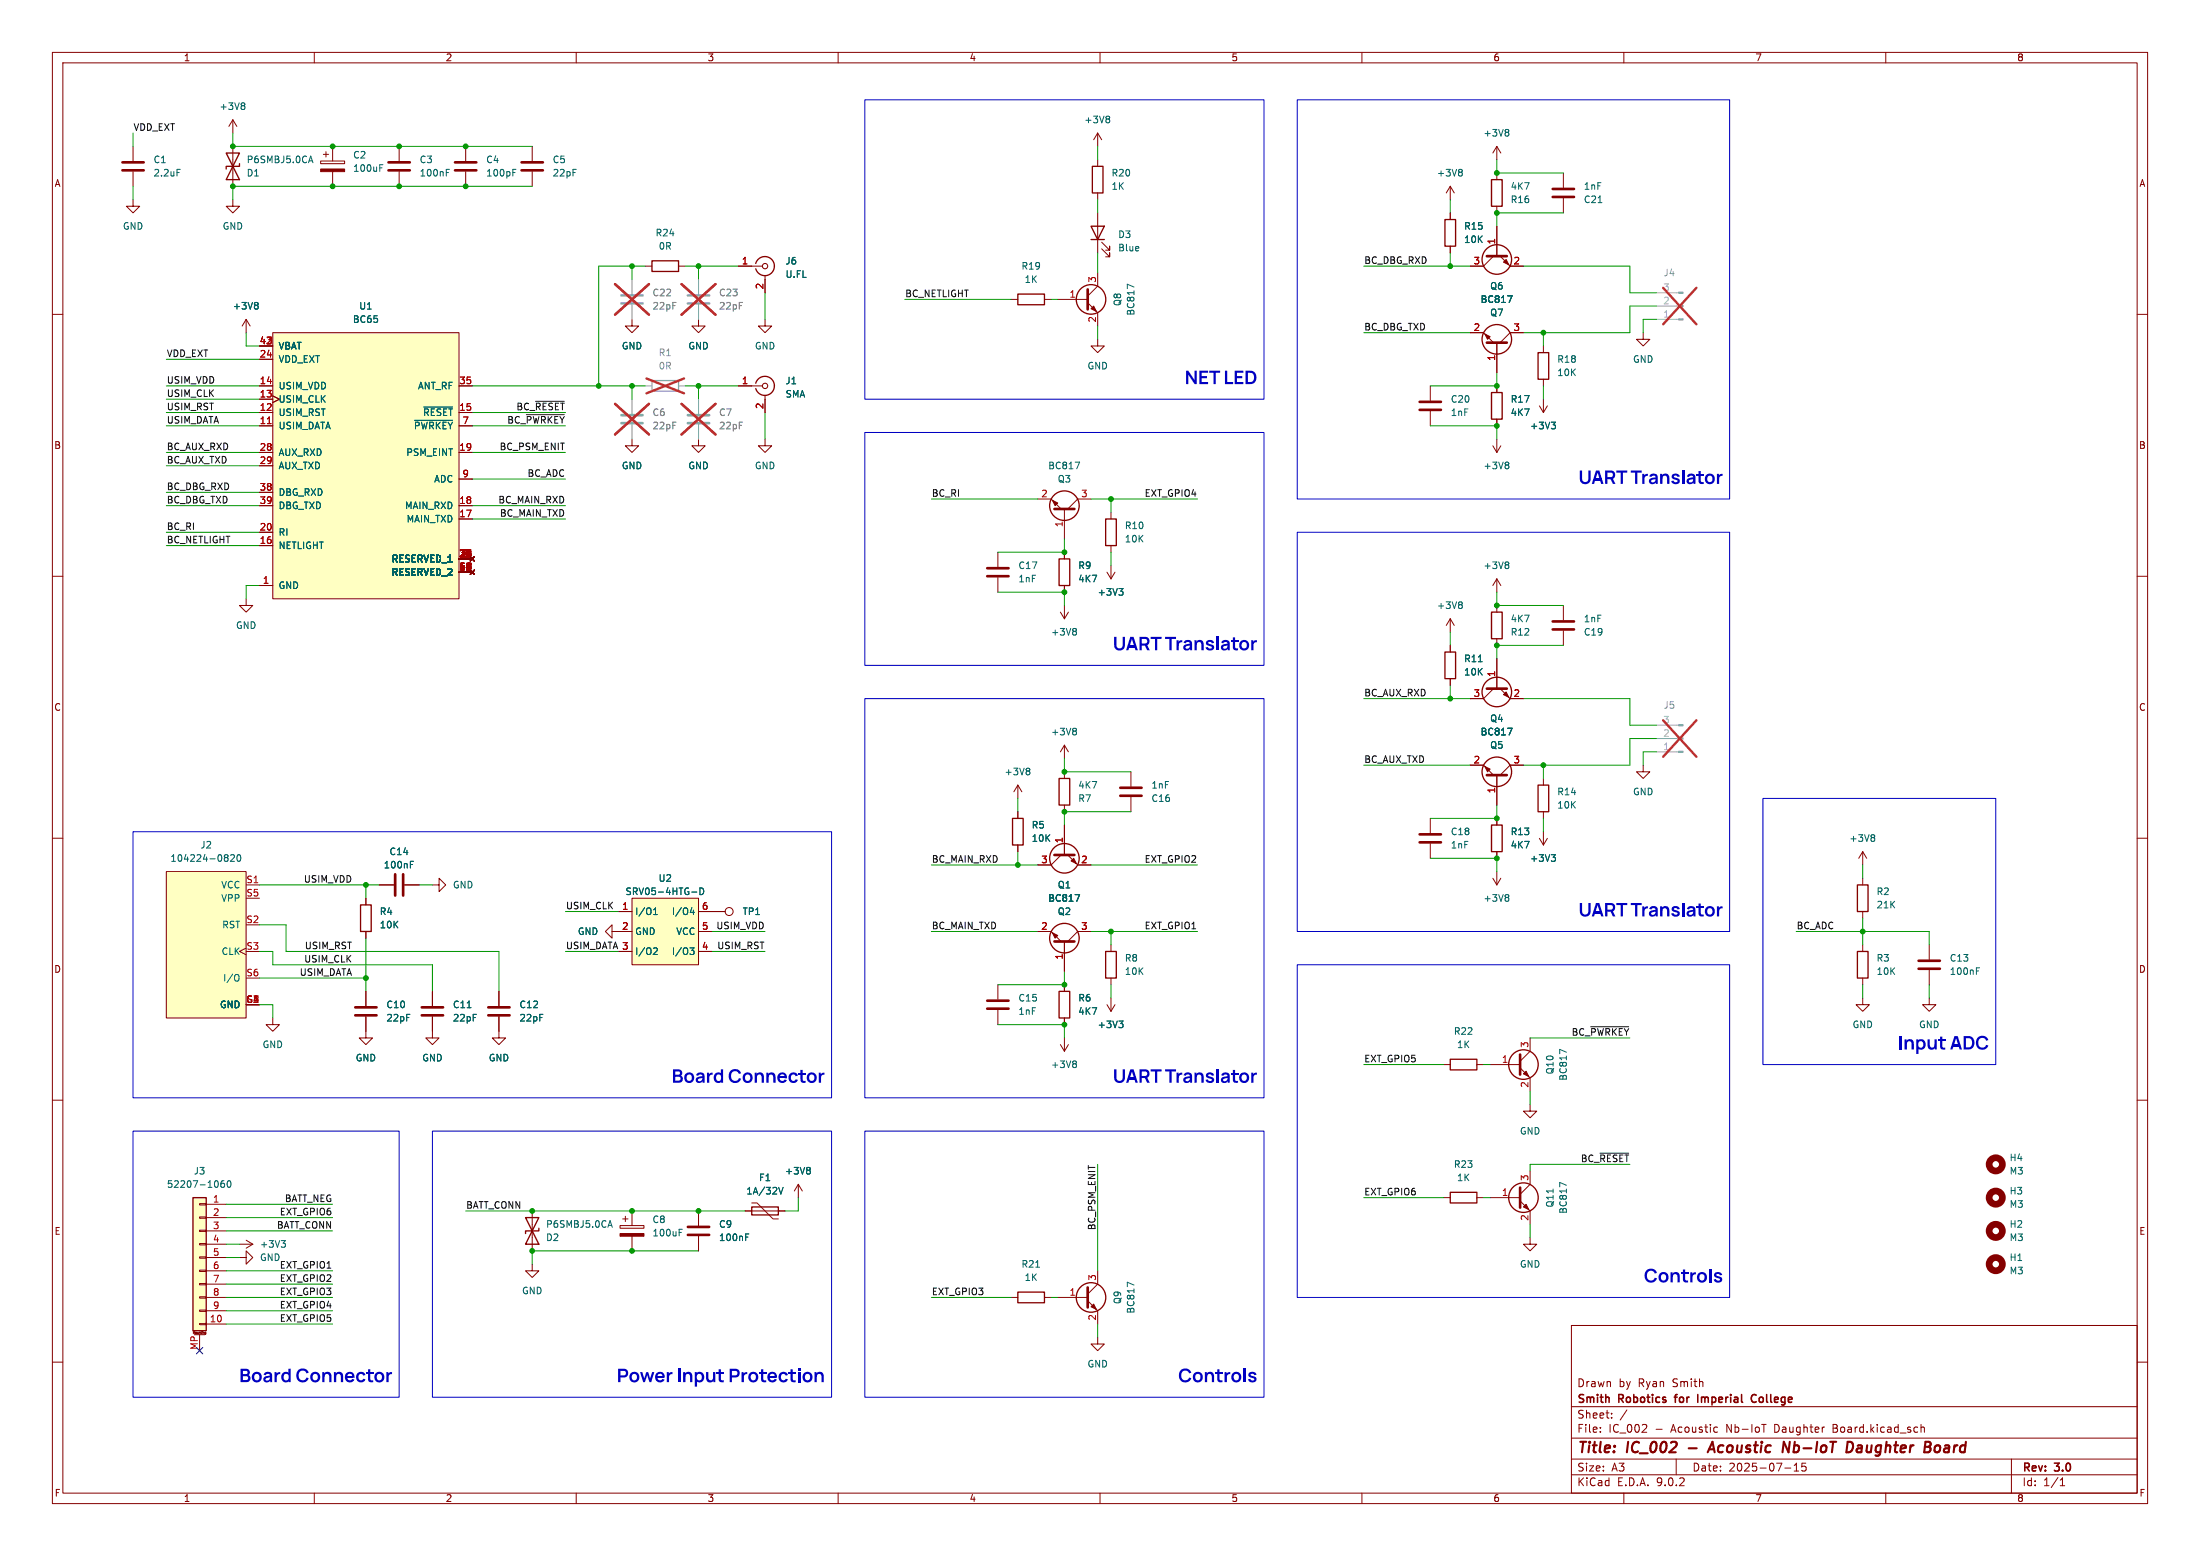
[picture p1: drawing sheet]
<svg xmlns="http://www.w3.org/2000/svg" width="420mm" height="297mm" viewBox="0 0 420 297" stroke-linecap="round" stroke-linejoin="round" font-family="sans-serif">
<g fill="none" stroke="#840000" stroke-width=".19">
<path d="M10 10h400v277h-400zM12 12h396v273h-396zM60 10v2M110 10v2M160 10v2M210 10v2M260 10v2M310 10v2M360 10v2M193 57.2h1.3M199.4 57.2h1.3M10 60h2"/>
<path d="M120.6 61v1.2h1.3l-1.3 1.3-1.2-1.3h1.2M408 60h2M10 110h2M408 110h2M10 160h2M203.2 147.3v1.3M203.2 153.7v1.2M313.7 146.1v1.2h-1.3l1.3 1.3 1.3-1.3h-1.3M408 160h2M10 210h2M408 210h2M300 253h108v32h-108z"/>
<path d="M10 260h2M300 278.5h108M300 274.5h108M300 268.5h108M305.5 273.2v.2M305.5 272.5v.1M307.7 270.5v.2M307.7 269.8v.1M310.6 269.1l-1.3 1.9M320 278.5v3M327.7 272.4l.2 .1M327.9 273.3l-.2 .1"/>
<path d="M336.3 271.9h.9M342.5 279.7l.4-.4v1.5M344.7 279.3h-.7l-.1 .7 .3-.1h.5l.1 .2-.1 .5-.2 .2-.6-.2M366.7 271.9v1.5M366.7 272.5l.2-.1 .4 .1 .1 .9M384 278.5v6.5M408 260h2M60 285v2M110 285v2M160 285v2M210 285v2M260 285v2"/>
<path d="M300 281.5h108M310 285v2M340.7 280.2h1.2M342.5 280.8h.9M360 285v2M393.3 283.6h.9M393.3 282.5l.4-.4v1.5"/>
</g>
<path d="M322.4 276.4h1.5M326 277.2l.9-2 .4 2M326.3 276.6h.9M340.5 275.2l.9 2 .3-2M352.7 275.2a.96 .96 0 0 1 1.1 .6 .96 .96 0 0 1-.3 1.1l-.5 .3h-.5M355.2 275.9l-.6 .1M355.2 276.4h-.4a.4 .4 0 0 0-.4 .4 .4 .4 0 0 0 .3 .4h.4M369.5 276.1a.52 .52 0 0 1 .5-.2 .52 .52 0 0 1 .4 .4l-.1 .5a.55 .55 0 0 1-.5 .4 .55 .55 0 0 1-.5-.4z" fill="none" stroke="#840000" stroke-width=".4"/>
<path d="M319.6 266.7h.6M324.1 266.2v1.5M335.3 266.3a.6 .6 0 0 0-.8 0 .6 .6 0 0 0-.2 .7 .56 .56 0 0 0 .3 .6 .56 .56 0 0 0 .7-.1" fill="none" stroke="#840000" stroke-width=".3"/>
<path d="M194.3 56.1h5.1v2.1h-5.1zM202.2 148.6h2v5.1h-2z" fill="none" stroke="#840000" stroke-width=".25"/>
<path d="M124.5 72.6h5v2.1h-5z" fill="none" stroke="#a1a1a1" stroke-width=".25"/>
<path d="M123.2 73.7h1.3M129.5 73.7h1.3" fill="none" stroke="#a1a1a1" stroke-width=".19"/>
<path d="M123.4 72.2l7.2 2.9M130.6 72.2l-7.2 2.9" fill="none" stroke="#e12e31" stroke-width=".46"/>
<path d="M31.7 166.4h15.3v27.9h-15.3z" fill="#ffffc2"/>
<g fill="none" stroke="#840000" stroke-width=".19">
<path d="M209.5 25.4l-.7 1.3M209.5 25.4l.8 1.3M209.5 25.4v2.5M209.5 30.5v1.3M209.5 36.8v1.3M201.9 57.2h5.7M207.6 57.8l1.9 1.9v2.5M209.5 52.1v2.5l-1.9 1.9M198.1 95.3h2.6l1.9 1.9M203.2 97.2v5.7M208.3 95.3h-2.6l-1.9 1.9M212.1 97.8v1.3"/>
<path d="M190.5 105.4v2.8M190.5 110.2v2.8M202.4 116.8l.8 1.3M203.2 105.4v1.3M203.2 111.8v1.2M203.2 115.6v2.5M204 116.8l-.8 1.3M211.3 109.2l.8 1.3M212.1 104.1v1.3M212.1 108v2.5M212.9 109.2l-.8 1.3M298.4 115.6v2.8"/>
<path d="M276.9 123.2v1.3M276.9 129.5v1.3M285.1 131.4l-1.9 2h-2.5M285.7 125.7v5.7M286.4 131.4l1.9 2h2.5M298.4 120.4v2.8M294.6 148.6v1.3M294.6 154.9v1.3M294.6 158.8v2.5M31.7 166.4h15.3v27.9h-15.3zM47 168.9h2.5M72.4 168.9h2.8"/>
<path d="M77.2 168.9h2.8M82.5 168.9h1.3v1.3l1.3-1.3-1.3-1.3v1.3M116.8 177.8v1.3l-1.2-1.3 1.2-1.3v1.3h1.3M135.9 174h2.5M293.9 160l.7 1.3M295.4 160l-.8 1.3M355.6 167.6v1.3M355.6 174v1.3M47 181l-1.3 .6 1.3 .6M95.2 189.2v2.8M95.2 194.1v2.8M101.6 231.1v7.7"/>
<circle cx="139.2" cy="174" r=".76"/>
</g>
<g fill="none" stroke="#006464" stroke-width=".19">
<path d="M211.6 22.2l.2 .2-.2 .3 .2 .3v.2l-.2 .2M216.5 54.8l-1.3-.6v.9M205.3 88.2h.8l-.5 1.3M205.3 120l.2 .2-.2 .3 .2 .2v.3l-.2 .2M213.6 112.3h.8l-.4 .5M214.1 112.8l.3 .3v.3l-.3 .2M282.2 126.3h.8M287.8 139h.9l-.6 1.3M43.3 163.1l.2 .3-.2 .3 .2 .2v.3l-.2 .2M44 163.3l.5-.2 .3 .4-.8 .9h.8M45.4 163.3l.1-.2a.68 .68 0 0 1 .5 .7 .68 .68 0 0 1-.5 .6l-.3-.5zM78.3 164.4h.7"/>
<path d="M78.3 165h.5M296.2 163.1h.7l-.4 .5M296.7 163.6l.2 .3v.3l-.2 .2M45.3 186l.2 .1a.81 .81 0 0 1-.2 1.2M116.2 233.9h.6M116.5 233l.4 1.3"/>
</g>
<path d="M207.6 55.2v3.9M201.3 97.2h3.8M188.5 108.5h4M188.5 110h4M296.4 118.6h4.1M283.8 131.4h3.9M296.4 120.1h4.1M75.4 166.9v4M77 166.9v4M93.2 192.3h4.1M93.2 193.8h4.1" fill="none" stroke="#840000" stroke-width=".51"/>
<g fill="none" stroke="#840000" stroke-width=".25">
<path d="M208.5 31.8h2.1v5h-2.1zM211.1 99.1h2v5h-2zM202.2 106.7h2v5.1h-2zM275.8 124.5h2.1v5h-2.1zM293.6 149.9h2.1v5h-2.1zM354.6 168.9h2v5.1h-2zM100.3 232.4l2.6 5.1h-2.6l2.6-5.1zM102.9 234.4v.5h-2.6v.6"/>
<circle cx="208.3" cy="57.1" r="2.82"/>
<circle cx="203.2" cy="96.5" r="2.82"/>
<circle cx="285.7" cy="132.1" r="2.82"/>
</g>
<g fill="#840000" stroke="#840000" stroke-width=".19">
<path d="M200.9 95.5l1 .5-.5 .5z"/>
<path d="M287 132.6l.5-.5 .5 1z"/>
<path d="M208.3 58.9l.5-.5 .5 1z"/>
</g>
<g fill="#a1a1a1" stroke="#a1a1a1" stroke-width=".19">
<path d="M320.4 143.4h.9v.2h-.9z"/>
<path d="M320.4 140.8h.9v.3h-.9z"/>
<path d="M320.4 138.3h.9v.3h-.9z"/>
</g>
<path d="M316.2 138.4h4.2M316.2 143.5h4.2M316.2 141h4.2" fill="none" stroke="#a1a1a1" stroke-width=".19"/>
<path d="M317.5 137.5l6.4 7M323.9 137.5l-6.4 7" fill="none" stroke="#e12e31" stroke-width=".46"/>
<g fill="none" stroke="#840000" stroke-width="1.3">
<circle cx="381" cy="228.6" r="1.27"/>
<circle cx="381" cy="222.2" r="1.27"/>
<circle cx="381" cy="234.9" r="1.27"/>
</g>
<path d="M120.6 171.5h12.7v12.7h-12.7z" fill="#ffffc2"/>
<g fill="none" stroke="#840000" stroke-width=".19">
<path d="M25.4 38.1v1.3h1.3l-1.3 1.2-1.3-1.2h1.3M25.4 27.9v2.8M25.4 32.8v2.8M44.4 38.1v1.3h1.3l-1.3 1.2-1.2-1.2h1.2M44.4 27.9v7.7M61.2 30.7h4.6v.5h-4.6zM61.7 29.5h1M62.2 29v1M63.5 27.9v2.8M63.5 32.8v2.8M76.2 27.9v2.8M76.2 32.8v2.8"/>
<path d="M276.9 35.6l-.8 1.2M276.9 35.6l.7 1.2M276.9 35.6v2.5M209.5 40.6v7.7M210.3 47.5l1.5 1.5v-.7v.7h-.7M210.3 46.2l1.5 1.6v-.8v.8h-.7M47 61l-.8 1.2M47 61l.8 1.2M47 61v2.5M209.5 64.8v1.2h-1.2l1.2 1.3 1.3-1.3h-1.3M294.6 66v1.3M294.6 72.4v1.3"/>
<path d="M313.7 63.5v1.3h-1.3l1.3 1.2 1.3-1.2h-1.3M194.3 149.9l-.8 1.2M194.3 149.9l.8 1.2M194.3 149.9v2.5M194.3 154.9v1.3M203.2 142.2v2.6M203.2 157.5v5.7M203.2 142.2l.8 1.3M203.2 142.2l-.8 1.3M215.9 147.3v2.8M215.9 152.1v2.8M118.1 174h2.5"/>
<path d="M118.1 177.8h2.5M120.6 171.5h12.7v12.7h-12.7zM133.3 174h2.6M133.3 177.8h2.6M194.3 161.3v1.3M198.1 177.8h2.6l1.9 1.9M202.6 163.2l-1.9 1.9h-2.6M203.2 179.7v5.7M203.8 163.2l1.9 1.9h2.6M208.3 177.8h-2.6l-1.9 1.9M118.1 181.6h2.5M133.3 181.6h2.6"/>
<path d="M190.5 188v2.8M190.5 192.8v2.8M202.4 199.4l.8 1.3M203.2 188v1.2M203.2 194.3v1.3M203.2 198.1v2.6M204 199.4l-.8 1.3M211.3 191.8l.8 1.2M212.1 180.3v1.3M212.1 186.7v1.3M212.1 190.5v2.5M212.9 191.8l-.8 1.2"/>
<path d="M45.7 237.5h2.6M47 236.7l1.3 .8M48.3 237.5l-1.3 .8M118.4 233.9h4.5v.5h-4.5zM118.9 232.7h1M119.4 232.2v1M120.6 231.1v2.8M120.6 236v2.8M152.4 226.1l-.8 1.2M152.4 226.1l.8 1.2M152.4 226.1v2.5M45.7 240h1.3v1.3l1.3-1.3-1.3-1.2v1.2"/>
<path d="M101.6 241.3v1.3h1.3l-1.3 1.2-1.3-1.2h1.3"/>
</g>
<g fill="none" stroke="#006464" stroke-width=".19">
<path d="M33.8 32.3h.6M59 30.7h.6M59.3 29.8l.4 1.3M72.5 32h.4M72.5 31.4h.6M85.2 32.9h.4M85.2 32.3h.6M278.9 32.3l.3 .3-.3 .3 .3 .2v.3l-.3 .2M49 57.7l.3 .3-.3 .3 .3 .2v.3l-.3 .2M205.3 139l.2 .3-.2 .3 .2 .2v.2l-.2 .3M196.4 146.6l.2 .3-.2 .3 .2 .2v.3l-.2 .2M124.8 174.6h.7"/>
<path d="M124.8 173.7l.3-.4v1.3M132 170.3h1M132.1 173.2l-.3 .9h.8M132.4 173.7v.9M133.6 169.5a.64 .64 0 0 1 .8 .6 .64 .64 0 0 1-.8 .7zM205.3 170.8h.8l-.5 1.2M124.9 180.9l.5 .1 .1 .3-.8 .9h.8M131.7 180.9h.8l-.4 .5 .3 .1 .1 .4-.2 .3h-.4M213.6 194.9h.8l-.4 .5M214.1 195.4l.3 .2v.3l-.3 .3M205.3 202.5l.2 .3-.2 .3 .2 .2v.2l-.2 .3M53.7 236.8h.8l-.4 .5"/>
<path d="M54.2 237.3l.3 .2v.3l-.3 .3M129.7 235.2h.4M129.7 234.6h.6M154.5 222.8l.2 .3-.2 .3 .2 .2v.3l-.2 .2"/>
</g>
<g fill="none" stroke="#840000" stroke-width=".25">
<path d="M43.2 29.2l2.5 5.1h-2.5l2.5-5.1zM45.7 31.2v.6h-2.5v.5M208.3 43.2h2.5l-1.3 2.5zM208.3 45.7h2.5M293.6 67.3h2.1v5.1h-2.1zM193.3 156.2h2v5.1h-2zM202.2 189.2h2v5.1h-2zM211.1 181.6h2v5.1h-2z"/>
<circle cx="203.2" cy="179.1" r="2.82"/>
<circle cx="203.2" cy="163.8" r="2.82"/>
</g>
<g fill="#840000" stroke="#840000" stroke-width=".19">
<path d="M118.4 235.5h4.5v.5h-4.5z"/>
<path d="M61.2 32.3h4.6v.5h-4.6z"/>
<path d="M205 163.8l.5 1-1-.5z"/>
<path d="M200.9 178.1l1 .5-.5 .5z"/>
</g>
<g fill="#a1a1a1" stroke="#a1a1a1" stroke-width=".19">
<path d="M320.4 60.8h.9v.3h-.9z"/>
<path d="M320.4 58.3h.9v.2h-.9z"/>
<path d="M320.4 55.8h.9v.2h-.9z"/>
</g>
<path d="M316.2 58.4h4.2M316.2 55.9h4.2M316.2 61h4.2" fill="none" stroke="#a1a1a1" stroke-width=".19"/>
<path d="M317.5 54.9l6.4 7M323.9 54.9l-6.4 7" fill="none" stroke="#e12e31" stroke-width=".46"/>
<path d="M23.4 31h4M23.4 32.5h4M74.2 31h4M74.2 32.5h4M213.9 151.9h4M213.9 150.4h4M201.3 163.2h3.8M201.3 179.7h3.8M188.5 191h4M188.5 192.5h4" fill="none" stroke="#840000" stroke-width=".51"/>
<path d="M36.8 228.6h2.6v25.4h-2.6z" fill="#ffffc2"/>
<g fill="none" stroke="#840000" stroke-width=".25">
<path d="M284.7 34.3h2.1v5.1h-2.1zM275.8 41.9h2.1v5.1h-2.1zM284.7 74.9h2.1v5.1h-2.1zM284.7 116.8h2.1v5.1h-2.1zM284.7 157.5h2.1v5.1h-2.1zM68.8 172.7h2.1v5.1h-2.1zM354.6 181.6h2v5.1h-2zM276.9 202.2h5v2h-5zM36.8 228.6h2.6v25.4h-2.6zM143.5 230.4h5.1v1.5h-5.1zM276.9 227.6h5v2h-5z"/>
<circle cx="285.7" cy="49.5" r="2.82"/>
<circle cx="285.7" cy="64.8" r="2.82"/>
<circle cx="285.7" cy="147.3" r="2.82"/>
<circle cx="290.8" cy="203.2" r="2.82"/>
<circle cx="290.8" cy="228.6" r="2.82"/>
</g>
<g fill="none" stroke="#840000" stroke-width=".19">
<path d="M44.4 22.9l-.7 1.2M44.4 22.9l.8 1.2M44.4 22.9v2.5M285.7 27.9l.8 1.3M285.7 27.9l-.7 1.3M285.7 27.9v2.6M285.7 33v1.3M285.7 39.4v1.2M298.4 33v2.8M298.4 37.8v2.8M276.9 40.6v1.3M276.9 47v1.3"/>
<path d="M285.1 48.9l-1.9 1.9h-2.5M285.7 43.2v5.7M286.4 48.9l1.9 1.9h2.5M273 73.7v2.8M273 78.5v2.8M280.7 63.5h2.5l1.9 1.9M285.7 65.4v5.7M285.7 73.7v1.2M290.8 63.5h-2.5l-1.9 1.9M293.9 77.5l.7 1.2M294.6 76.2v2.5M295.4 77.5l-.8 1.2"/>
<path d="M285 85.1l.7 1.3M285.7 80v1.3M285.7 83.8v2.6M286.5 85.1l-.8 1.3M47 114.3v1.3h1.3l-1.3 1.2-1.3-1.2h1.3M276.9 118.1l-.8 1.3M276.9 118.1l.7 1.3M276.9 118.1v2.6M285.7 110.5v2.5M285.7 115.6v1.2M285.7 110.5l.8 1.3M285.7 110.5l-.7 1.3"/>
<path d="M285.7 121.9v1.3M273 156.2v2.8M280.7 146.1h2.5l1.9 1.9M285.7 148v5.7M285.7 156.2v1.3M290.8 146.1h-2.5l-1.9 1.9M69.8 171.5v1.2M69.8 177.8v1.3M273 161v2.8M285 167.6l.7 1.3M285.7 162.6v1.2M285.7 166.4v2.5"/>
<path d="M286.5 167.6l-.8 1.3M355.6 162.6l-.8 1.2M355.6 162.6l.8 1.2M355.6 162.6v2.5M69.8 194.1v4h-1.2l1.2 1.3 1.3-1.3h-1.3M69.8 189.2v2.8M82.5 194.1v4h-1.2l1.2 1.3 1.3-1.3h-1.3M82.5 189.2v2.8M95.2 196.9v1.2h-1.2l1.2 1.3 1.3-1.3h-1.3M292.1 198.1v2.6l-1.9 1.9M355.6 190.5v1.3h1.3l-1.3 1.2-1.3-1.2h1.3M355.6 180.3v1.3"/>
<path d="M355.6 186.7v1.3M368.3 190.5v1.3h1.3l-1.3 1.2-1.3-1.2h1.3M368.3 180.3v2.8M368.3 185.2v2.8M275.6 203.2h1.3M281.9 203.2h1.3M284.5 203.2h5.7M290.2 203.8l1.9 1.9v2.6M292.1 210.8v1.3h-1.3l1.3 1.3 1.3-1.3h-1.3M38.1 229.7h1.3v.3h-1.3zM38.1 232.3h1.3v.2h-1.3zM38.1 234.8h1.3v.3h-1.3z"/>
<path d="M38.1 237.4h1.3v.2h-1.3zM38.1 239.9h1.3v.3h-1.3zM39.4 229.9h3.8M39.4 232.4h3.8M39.4 234.9h3.8M39.4 237.5h3.8M133.3 231.1v2.8M133.3 236v2.8M142.2 231.1h7.7M143.5 229.6h1l3.1 3.1h1M275.6 228.6h1.3M281.9 228.6h1.3"/>
<path d="M284.5 228.6h5.7M290.2 229.2l1.9 1.9v2.6M292.1 236.2v1.3h-1.3l1.3 1.3 1.3-1.3h-1.3M292.1 223.5v2.6l-1.9 1.9M36.9 254.5v-.3l.1 .2 .2-.2v.3M37.1 254.8h2M38.1 242.4h1.3v.3h-1.3zM38.1 245h1.3v.2h-1.3zM38.1 247.5h1.3v.3h-1.3zM38.1 250.1h1.3v.2h-1.3zM38.1 252.6h1.3v.3h-1.3zM38.1 254.8v3"/>
<path d="M38.4 254.2v.3M38.6 254.2h.1M39.1 254.7h.1M39.1 254.5h.1M39.1 254.3v.2M39.1 254.5h.2M39.1 254.3h.1M39.1 254.3h.2M39.3 254.7h-.1M39.3 254.6v.1M39.3 254.3v.3M39.3 254.6h.1"/>
<path d="M39.4 240h3.8M39.4 242.6h3.8M39.4 245.1h3.8M39.4 247.6h3.8M39.4 250.2h3.8M39.4 252.7h3.8"/>
</g>
<g fill="none" stroke="#006464" stroke-width=".19">
<path d="M46.5 19.6l.2 .3-.2 .3 .2 .2v.3l-.2 .2M287.8 24.7l.2 .3-.2 .3 .2 .2v.2l-.2 .3M305.1 38.7h.7M287.8 56.5h.9l-.6 1.2M287.8 88.2l.2 .3-.2 .3 .2 .2v.2l-.2 .3M296.2 80.6h.7l-.4 .5M296.7 81.1l.2 .2v.3l-.2 .3M278.9 114.9l.3 .2-.3 .3 .3 .3v.2l-.3 .2M287.8 107.3l.2 .2-.2 .3 .2 .2v.3l-.2 .2M287.8 139h.9l-.6 1.3M357.7 159.3l.2 .3-.2 .3 .2 .2v.3l-.2 .2M287.8 170.8l.2 .2-.2 .3 .2 .2v.3l-.2 .2"/>
<path d="M89.2 192.3h.7M377.3 185.3h.4M377.3 184.7h.6M299 200.8l-1.2-.5v.8M42.8 225.4h-.4a.86 .86 0 0 0 0 1.2l.4-.1 .1-.4-.3-.2h-.2l-.2 .2M43.5 225.5l.2-.1a.68 .68 0 0 1 .4 .6 .68 .68 0 0 1-.4 .6l-.3-.4zM142.4 236.1h.4M142.4 235.5h.6M148.7 226.6l.4 1.3 .4-1.3M299 226.2l-1.2-.5v.8"/>
</g>
<g fill="none" stroke="#840000" stroke-width=".51">
<path d="M296.4 37.6h4.1M296.4 36.1h4.1M283.8 48.9h3.9M271 76.7h4.1M271 78.2h4.1M283.8 65.4h3.9M271 159.3h4.1M283.8 148h3.9M271 160.8h4.1M67.8 192.3h4.1M67.8 193.8h4.1M80.5 192.3h4.1"/>
<path d="M80.5 193.8h4.1M366.3 183.4h4M366.3 184.9h4M290.2 201.3v3.8M131.3 234.2h4.1M131.3 235.7h4.1M290.2 226.7v3.8"/>
</g>
<g fill="#840000" stroke="#840000" stroke-width=".19">
<path d="M287 50l.5-.5 .5 1z"/>
<path d="M283.5 63.8l1 .5-.5 .5z"/>
<path d="M290.8 205l.5-.5 .5 1z"/>
<path d="M290.8 230.4l.5-.5 .5 1z"/>
<path d="M283.5 146.3l1 .5-.5 .5z"/>
</g>
<circle cx="381" cy="241.3" r="1.27" fill="none" stroke="#840000" stroke-width="1.3"/>
<path d="M52.1 63.5h35.5v50.8h-35.5z" fill="#ffffc2"/>
<g fill="none" stroke="#840000" stroke-width=".19">
<path d="M88.9 27.9v2.8M88.9 32.8v2.8M101.6 27.9v2.8M101.6 32.8v2.8M123.2 50.8h1.3M129.5 50.8h1.3M141 50.8h4.5M146 52.6v3.3M276.9 40.6v1.3M276.9 47v1.3M280.7 50.8h2.5M285.7 43.2v5.7"/>
<path d="M288.3 50.8h2.5M49.5 73.7h2.6M49.5 78.7h2.6M49.5 66h2.6M49.5 68.6h2.6M49.5 76.2h2.6M52.1 63.5h35.5v50.8h-35.5zM52.1 75.6l1.2 .6-1.2 .6M87.6 73.7h2.6M87.6 78.7h2.6M133.3 61v1.2h1.3l-1.3 1.3-1.2-1.3h1.2M141 73.7h4.5"/>
<path d="M146 61v1.2h1.3l-1.3 1.3-1.2-1.3h1.2M146 75.4v3.3M280.7 63.5h2.5M285.7 65.4v5.7M285.7 73.7v1.2M288.3 63.5h2.5M49.5 81.3h2.6M49.5 86.4h2.6M49.5 96.5h2.6M49.5 88.9h2.6M49.5 94h2.6M87.6 81.3h2.6"/>
<path d="M87.6 86.4h2.6M87.6 91.4h2.6M87.6 96.5h2.6M87.6 99.1h2.6M120.6 83.8v1.3h1.3l-1.3 1.3-1.2-1.3h1.2M133.3 83.8v1.3h1.3l-1.3 1.3-1.2-1.3h1.2M146 83.8v1.3h1.3l-1.3 1.3-1.2-1.3h1.2M285.7 80v1.3M49.5 101.6h2.6M49.5 104.1h2.6M49.5 111.8h2.6M87.6 106.7h2.6"/>
<path d="M87.6 109.2h2.6M89.8 106.3l.8 .8M89.8 108.8l.8 .8M90.6 106.3l-.8 .8M90.6 108.8l-.8 .8M203.2 105.4v1.3M203.2 111.8v1.2M276.9 123.2v1.3M276.9 129.5v1.3M280.7 133.4h2.5M285.7 125.7v5.7M288.3 133.4h2.5"/>
<path d="M194.3 154.9v1.3M203.2 157.5v5.7M280.7 146.1h2.5M285.7 148v5.7M285.7 156.2v1.3M288.3 146.1h2.5M69.8 171.5v1.2M69.8 177.8v1.3M72.4 168.9h2.8M77.2 168.9h2.8M118.1 177.8h2.5M118.1 174h2.5"/>
<path d="M133.3 177.8h2.6M133.3 174h5.1M194.3 161.3v1.3M198.1 165.1h2.6M198.1 177.8h2.6M203.2 179.7v5.7M205.7 165.1h2.6M205.7 177.8h2.6M285.7 162.6v1.2M52.1 194.3v1.3h-1.3l1.3 1.3 1.2-1.3h-1.2M69.8 189.2v2.8M69.8 194.1v2.8"/>
<path d="M82.5 189.2v2.8M82.5 194.1v2.8M95.2 189.2v2.8M95.2 194.1v2.8M118.1 181.6h2.5M133.3 181.6h2.6M203.2 188v1.2M203.2 194.3v1.3M133.3 231.1v2.8M133.3 236v2.8M142.2 231.1h1.3M148.6 231.1h1.3"/>
<path d="M193 247.6h1.3M199.4 247.6h1.3M201.9 247.6h5.7M207.6 248.3l1.9 1.9v2.5M209.5 255.3v1.2h-1.2l1.2 1.3 1.3-1.3h-1.3M209.5 242.6v2.5l-1.9 1.9"/>
</g>
<g fill="none" stroke="#006464" stroke-width=".19">
<path d="M97.9 32.9h.4M97.9 32.3h.6M49 57.7l.3 .3-.3 .3 .3 .2v.3l-.3 .2M287.8 56.5h.9l-.6 1.2M80.9 77.7h5.5M79.1 80.2h7.3M296.2 80.6h.7l-.4 .5M296.7 81.1l.2 .2v.3l-.2 .3M213.6 112.3h.8l-.4 .5M214.1 112.8l.3 .3v.3l-.3 .2M282.2 126.3h.8M287.8 139h.9l-.6 1.3"/>
<path d="M78.3 165h.5M78.3 164.4h.7M124.8 174.6h.7M124.8 173.7l.3-.4v1.3M132 170.3h1M132.1 173.2l-.3 .9h.8M132.4 173.7v.9M133.6 169.5a.64 .64 0 0 1 .8 .6 .64 .64 0 0 1-.8 .7zM205.3 170.8h.8l-.5 1.2M296.2 163.1h.7l-.4 .5M296.7 163.6l.2 .3v.3l-.2 .2M89.2 192.3h.7"/>
<path d="M124.9 180.9l.5 .1 .1 .3-.8 .9h.8M131.7 180.9h.8l-.4 .5 .3 .1 .1 .4-.2 .3h-.4M213.6 194.9h.8l-.4 .5M214.1 195.4l.3 .2v.3l-.3 .3M142.4 236.1h.4M142.4 235.5h.6M148.7 226.6l.4 1.3 .4-1.3M154.5 222.8l.2 .3-.2 .3 .2 .2v.3l-.2 .2M197.7 241.9h.8M216.5 245.3l-1.3-.6v.9"/>
</g>
<path d="M51 80.9h.8" fill="none" stroke="#a90000" stroke-width=".19"/>
<path d="M86.9 31h4M86.9 32.5h4M99.6 31h4M99.6 32.5h4M207.6 245.7v3.9" fill="none" stroke="#840000" stroke-width=".51"/>
<g fill="none" stroke="#840000" stroke-width=".25">
<path d="M124.5 49.8h5v2h-5zM144.3 50.3a1.82 1.82 0 0 1 2-1.3 1.82 1.82 0 0 1 1.5 1.8M147.8 50.8a1.81 1.81 0 0 1-1.5 1.8 1.81 1.81 0 0 1-2-1.3M144.3 73.2a1.82 1.82 0 0 1 2-1.3 1.82 1.82 0 0 1 1.5 1.8M147.8 73.7a1.81 1.81 0 0 1-1.5 1.8 1.81 1.81 0 0 1-2-1.3M194.3 246.6h5.1v2.1h-5.1z"/>
<circle cx="208.3" cy="247.6" r="2.82"/>
</g>
<path d="M208.3 249.4l.5-.5 .5 1z" fill="#840000" stroke="#840000" stroke-width=".19"/>
<path d="M118.6 56.4h4.1M118.6 57.9h4.1M131.3 56.4h4.1M131.3 57.9h4.1M118.6 79.2h4.1M131.3 79.2h4.1M118.6 80.8h4.1M131.3 80.8h4.1" fill="none" stroke="#a1a1a1" stroke-width=".51"/>
<path d="M120.6 53.3v2.8M120.6 58.2v2.8M133.3 53.3v2.8M133.3 58.2v2.8M120.6 76.2v2.8M133.3 76.2v2.8M120.6 81v2.8M133.3 81v2.8" fill="none" stroke="#a1a1a1" stroke-width=".19"/>
<path d="M117.4 54.2l6.5 5.9M123.9 54.2l-6.5 5.9M130.1 54.2l6.5 5.9M136.6 54.2l-6.5 5.9M117.4 77.1l6.5 5.8M123.9 77.1l-6.5 5.8M130.1 77.1l6.5 5.8M136.6 77.1l-6.5 5.8" fill="none" stroke="#e12e31" stroke-width=".46"/>
<g fill="none" stroke="#840000" stroke-width=".2">
<circle cx="146.1" cy="50.8" r=".51"/>
<circle cx="146.1" cy="73.7" r=".51"/>
</g>
<path d="M100.5 79.1h7.2M102.2 76.6h5.5M303.7 196h7.2M305.4 220.1h5.5" fill="none" stroke="#0f0f0f" stroke-width=".19"/>
<g fill="none" stroke="#009600" stroke-width=".19">
<path d="M25.4 25.4v2.5M25.4 35.6v2.5M44.4 25.4v2.5h57.2M101.6 35.6h-57.2v2.5M209.5 27.9v2.6M209.5 38.1v2.5M276.9 38.1v2.5M285.7 30.5v2.5h12.7M120.6 50.8v2.5M123.2 50.8h-8.9v22.9M130.8 50.8h10.2M133.3 50.8v2.5"/>
<path d="M146 55.9v5.1M172.7 57.2h20.3M200.7 57.2h1.2M209.5 48.3v3.8M260.3 50.8h20.4M276.9 48.3v2.5M290.8 50.8h20.3v5.1h5.1M298.4 40.6h-12.7v2.6M316.2 58.4h-5.1v5.1h-20.3M31.7 78.7h17.8M31.7 73.7h17.8M31.7 68.6h17.8"/>
<path d="M31.7 76.2h17.8M47 63.5v2.5h2.5M90.2 78.7h17.7M90.2 73.7h33M120.6 73.7v2.5M130.8 73.7h10.2M133.3 73.7v2.5M146 78.7v5.1M209.5 62.2v2.6M260.3 63.5h20.4M285.7 71.1v2.6h-12.7M294.6 63.5v2.5"/>
<path d="M294.6 73.7v2.5M316.2 61h-2.5v2.5M31.7 81.3h17.8M31.7 86.4h17.8M31.7 96.5h17.8M31.7 94h17.8M31.7 88.9h17.8M90.2 81.3h17.7M90.2 86.4h17.7M90.2 91.4h17.7M90.2 96.5h17.7M90.2 99.1h17.7"/>
<path d="M177.8 95.3h20.3M208.3 95.3h20.3M212.1 95.3v2.5M273 81.3h12.7v2.5M31.7 104.1h17.8M31.7 101.6h17.8M49.5 111.8h-2.5v2.5M190.5 113h12.7v2.6M203.2 102.9v2.5h-12.7M212.1 105.4v2.6M285.7 113v2.6h12.7M260.3 133.4h20.4"/>
<path d="M276.9 120.7v2.5M276.9 130.8v2.6M290.8 133.4h20.3v5h5.1M298.4 123.2h-12.7v2.5M194.3 152.4v2.5M203.2 144.8v2.5h12.7M215.9 154.9h-12.7v2.6M260.3 146.1h20.4M285.7 153.7v2.5h-12.7M294.6 146.1v2.5M294.6 156.2v2.6M316.2 141h-5.1v5.1h-20.3"/>
<path d="M316.2 143.5h-2.5v2.6M49.5 176.5h5.1v5.1h40.6v7.6M49.5 168.9h22.9M69.8 168.9v2.6M69.8 179.1v10.1M80 168.9h2.5M107.9 174h10.2M135.9 177.8h10.1M177.8 177.8h20.3M177.8 165.1h20.3M194.3 162.6v2.5M208.3 177.8h20.3"/>
<path d="M208.3 165.1h20.3M212.1 177.8v2.5M273 163.8h12.7v2.6M342.9 177.8h25.4v2.5M355.6 165.1v2.5M355.6 175.3v5M49.5 181.6h2.6v2.6h30.4v5M49.5 191.8h2.6v2.5M49.5 186.7h20.3M107.9 181.6h10.2M135.9 181.6h10.1M190.5 195.6h12.7v2.5"/>
<path d="M203.2 185.4v2.6h-12.7M212.1 188v2.5M292.1 198.1h19M355.6 188v2.5M368.3 188v2.5M260.3 203.2h15.3M283.2 203.2h1.3M292.1 208.3v2.5M43.2 229.9h20.3M43.2 232.4h20.3M43.2 234.9h20.3M43.2 237.5h2.5"/>
<path d="M88.9 231.1h53.3M133.3 238.8h-31.7v2.5M152.4 228.6v2.5h-2.5M209.5 222.2v20.4M260.3 228.6h15.3M283.2 228.6h1.3M292.1 233.7v2.5M311.1 222.2h-19v1.3M43.2 247.6h20.3M43.2 250.2h20.3M43.2 252.7h20.3M43.2 245.1h20.3"/>
<path d="M43.2 242.6h20.3M43.2 240h2.5M177.8 247.6h15.2M200.7 247.6h1.2M209.5 252.7v2.6"/>
</g>
<path d="M37.5 257.2l1.2 1.2M38.7 257.2l-1.2 1.2" fill="none" stroke="#000084" stroke-width=".19"/>
<path d="M165.1 19.1h76.2v57.1h-76.2zM247.6 19.1h82.6v76.2h-82.6zM165.1 82.6h76.2v44.4h-76.2zM247.6 101.6h82.6v76.2h-82.6zM165.1 133.4h76.2v76.2h-76.2zM25.4 158.8h133.3v50.8h-133.3zM336.5 152.4h44.5v50.8h-44.5zM247.6 184.2h82.6v63.4h-82.6zM25.4 215.9h50.8v50.8h-50.8zM82.5 215.9h76.2v50.8h-76.2zM165.1 215.9h76.2v50.8h-76.2z" fill="none" stroke="#0000c2" stroke-width=".19"/>
<g fill="#009600" stroke="#009600" stroke-width=".19">
<circle cx="203.2" cy="113" r=".46"/>
<circle cx="212.1" cy="95.3" r=".46"/>
<circle cx="203.2" cy="105.4" r=".46"/>
<circle cx="294.6" cy="146.1" r=".46"/>
<circle cx="212.1" cy="177.8" r=".46"/>
<circle cx="294.6" cy="63.5" r=".46"/>
<circle cx="285.7" cy="73.7" r=".46"/>
<circle cx="285.7" cy="81.3" r=".46"/>
<circle cx="276.9" cy="50.8" r=".46"/>
<circle cx="285.7" cy="123.2" r=".46"/>
<circle cx="285.7" cy="115.6" r=".46"/>
<circle cx="276.9" cy="133.4" r=".46"/>
<circle cx="285.7" cy="156.2" r=".46"/>
<circle cx="285.7" cy="163.8" r=".46"/>
<circle cx="285.7" cy="33" r=".46"/>
<circle cx="285.7" cy="40.6" r=".46"/>
<circle cx="355.6" cy="177.8" r=".46"/>
<circle cx="101.6" cy="238.8" r=".46"/>
<circle cx="120.6" cy="231.1" r=".46"/>
<circle cx="120.6" cy="238.8" r=".46"/>
<circle cx="133.3" cy="231.1" r=".46"/>
<circle cx="114.3" cy="73.7" r=".46"/>
<circle cx="203.2" cy="154.9" r=".46"/>
<circle cx="203.2" cy="147.3" r=".46"/>
<circle cx="203.2" cy="195.6" r=".46"/>
<circle cx="203.2" cy="188" r=".46"/>
<circle cx="194.3" cy="165.1" r=".46"/>
<circle cx="133.3" cy="73.7" r=".46"/>
<circle cx="133.3" cy="50.8" r=".46"/>
<circle cx="120.6" cy="73.7" r=".46"/>
<circle cx="120.6" cy="50.8" r=".46"/>
<circle cx="69.8" cy="168.9" r=".46"/>
<circle cx="76.2" cy="27.9" r=".46"/>
<circle cx="76.2" cy="35.6" r=".46"/>
<circle cx="63.5" cy="35.6" r=".46"/>
<circle cx="63.5" cy="27.9" r=".46"/>
<circle cx="44.4" cy="35.6" r=".46"/>
<circle cx="44.4" cy="27.9" r=".46"/>
<circle cx="88.9" cy="27.9" r=".46"/>
<circle cx="88.9" cy="35.6" r=".46"/>
<circle cx="101.6" cy="231.1" r=".46"/>
<circle cx="69.8" cy="186.7" r=".46"/>
</g>
<g font-size="3.5" fill="#0000c2">
<text x="226.2" y="73.8">NETLED</text>
<text x="301.3" y="92.8">UARTTranslator</text>
<text x="212.4" y="124.6">UARTTranslator</text>
<text x="301.3" y="175.4">UARTTranslator</text>
<text x="362.4" y="200.8">Input ADC</text>
<text x="128.2" y="207.1">BoardConnector</text>
<text x="212.4" y="207.1">UARTTranslator</text>
<text x="313.8" y="245.2">Controls</text>
<text x="45.7" y="264.3">BoardConnector</text>
<text x="117.8" y="264.3">Power Input Protection</text>
<text x="224.9" y="264.3">Controls</text>
</g>
<g font-size="2.8" fill="#840000">
<text x="301" y="277.9">Title:</text>
<text x="310.6" y="277.9">IC_002</text>
<text x="328" y="277.9">Acoustic</text>
<text x="342.8" y="277.9">Nb-IoT</text>
<text x="355.8" y="277.9">Daughter</text>
<text x="371.4" y="277.9">Board</text>
</g>
<g font-size="2.1" fill="#840000">
<text x="301" y="268.2">Smith</text>
<text x="301" y="265">Drawn</text>
<text x="309" y="265">by</text>
<text x="309.1" y="268.2">Robotics</text>
<text x="312.8" y="265">Ryan</text>
<text x="319.5" y="265">Smith</text>
<text x="320.5" y="268.2">for</text>
<text x="325.4" y="268.2">Imperial</text>
<text x="336.2" y="268.2">College</text>
<text x="301" y="273.7">File:</text>
<text x="301" y="271">Sheet:</text>
<text x="307.1" y="273.7">IC_002</text>
<text x="316" y="273.7">-</text>
<text x="319.2" y="273.7">Acoustic</text>
<text x="329.8" y="273.7">Nb-IoT</text>
<text x="339.1" y="273.7">Daughter</text>
<text x="350.4" y="273.7">Board.kicad_sch</text>
<text x="301" y="281.1">Size:</text>
<text x="307.6" y="281.1">A3</text>
<text x="323" y="281.1">Date:</text>
<text x="330" y="281.1">2025-07-15</text>
<text x="386" y="281.3">Rev:</text>
<text x="392.4" y="281.3">3.0</text>
<text x="301" y="283.9">KiCad</text>
<text x="308.7" y="283.9">E.D.A.</text>
<text x="316.3" y="283.9">9.0.2</text>
<text x="386" y="283.9">Id:</text>
<text x="390.1" y="283.9">1/1</text>
</g>
<g font-size="1.8" fill="#840000">
<text x="35" y="11.9">1</text>
<text x="85" y="11.9">2</text>
<text x="135" y="11.9">3</text>
<text x="185" y="11.9">4</text>
<text x="235" y="11.9">5</text>
<text x="285" y="11.9">6</text>
<text x="335" y="11.9">7</text>
<text x="385" y="11.9">8</text>
<text x="10.3" y="35.9">A</text>
<text x="408.3" y="35.9">A</text>
<text x="10.3" y="85.9">B</text>
<text x="408.2" y="85.9">B</text>
<text x="10.3" y="135.9">C</text>
<text x="408.2" y="135.9">C</text>
<text x="10.3" y="185.9">D</text>
<text x="408.2" y="185.9">D</text>
<text x="10.3" y="235.9">E</text>
<text x="408.3" y="235.9">E</text>
<text x="10.3" y="285.9">F</text>
<text x="35" y="286.9">1</text>
<text x="85" y="286.9">2</text>
<text x="135" y="286.9">3</text>
<text x="185" y="286.9">4</text>
<text x="235" y="286.9">5</text>
<text x="285" y="286.9">6</text>
<text x="335" y="286.9">7</text>
<text x="385" y="286.9">8</text>
<text x="408.3" y="285.9">F</text>
</g>
<g font-size="1.8" fill="#006464">
<text x="41.8" y="21.2">+3V8</text>
<text x="206.9" y="23.7">+3V8</text>
<text x="283.1" y="26.3">+3V8</text>
<text x="29.2" y="31.3">C1</text>
<text x="29.2" y="33.9">2.2uF</text>
<text x="47" y="33.9">D1</text>
<text x="47" y="31.3">P6SMBJ5.0CA</text>
<text x="67.3" y="30.5">C2</text>
<text x="67.3" y="33">100uF</text>
<text x="80" y="31.3">C3</text>
<text x="80" y="33.9">100nF</text>
<text x="92.7" y="31.3">C4</text>
<text x="92.7" y="33.9">100pF</text>
<text x="105.4" y="31.3">C5</text>
<text x="105.4" y="33.9">22pF</text>
<text x="212.1" y="33.9">R20</text>
<text x="274.2" y="33.9">+3V8</text>
<text x="212.1" y="36.4">1K</text>
<text x="288.3" y="39">R16</text>
<text x="288.3" y="36.4">4K7</text>
<text x="302.3" y="36.4">1nF</text>
<text x="302.3" y="39">C21</text>
<text x="23.4" y="44">GND</text>
<text x="42.4" y="44">GND</text>
<text x="125.1" y="45.3">R24</text>
<text x="125.7" y="47.9">0R</text>
<text x="213.4" y="45.6">D3</text>
<text x="279.4" y="44">R15</text>
<text x="279.4" y="46.6">10K</text>
<text x="149.9" y="50.7">J6</text>
<text x="149.9" y="53.2">U.FL</text>
<text x="194.9" y="51.7">R19</text>
<text x="213.4" y="48.2">Blue</text>
<text x="44.3" y="59.3">+3V8</text>
<text x="68.5" y="59.3">U1</text>
<text x="195.5" y="54.2">1K</text>
<text x="214.2" y="58.5" transform="rotate(-90 214.2 58.5)">Q8</text>
<text x="282.6" y="58">BC817</text>
<text x="284.4" y="55.5">Q6</text>
<text x="67.3" y="61.8">BC65</text>
<text x="216.8" y="60.3" transform="rotate(-90 216.8 60.3)">BC817</text>
<text x="284.4" y="60.6">Q7</text>
<text x="53.1" y="66.9">VBAT</text>
<text x="53.1" y="69.4">VDD_EXT</text>
<text x="118.6" y="66.9">GND</text>
<text x="131.3" y="66.9">GND</text>
<text x="144" y="66.9">GND</text>
<text x="207.5" y="70.7">GND</text>
<text x="297.2" y="69.4">R18</text>
<text x="297.2" y="72">10K</text>
<text x="311.7" y="69.4">GND</text>
<text x="53.1" y="74.5">USIM_VDD</text>
<text x="53.1" y="77.1">USIM_CLK</text>
<text x="79.7" y="74.5">ANT_RF</text>
<text x="149.9" y="73.5">J1</text>
<text x="149.9" y="76.1">SMA</text>
<text x="276.9" y="77.1">C20</text>
<text x="288.3" y="77.1">R17</text>
<text x="53.1" y="79.6">USIM_RST</text>
<text x="53.1" y="82.1">USIM_DATA</text>
<text x="78.9" y="82.1">~{PWRKEY}</text>
<text x="80.7" y="79.6">~{RESET}</text>
<text x="276.9" y="79.6">1nF</text>
<text x="288.3" y="79.6">4K7</text>
<text x="292" y="82.1">+3V3</text>
<text x="53.1" y="87.2">AUX_RXD</text>
<text x="53.1" y="89.8">AUX_TXD</text>
<text x="77.5" y="87.2">PSM_EINT</text>
<text x="118.6" y="89.8">GND</text>
<text x="131.3" y="89.8">GND</text>
<text x="144" y="89.8">GND</text>
<text x="200" y="89.8">BC817</text>
<text x="283.1" y="89.8">+3V8</text>
<text x="53.1" y="94.8">DBG_RXD</text>
<text x="82.8" y="92.3">ADC</text>
<text x="201.8" y="92.3">Q3</text>
<text x="53.1" y="97.4">DBG_TXD</text>
<text x="77.2" y="97.4">MAIN_RXD</text>
<text x="77.5" y="99.9">MAIN_TXD</text>
<text x="214.6" y="101.2">R10</text>
<text x="53.1" y="102.5">RI</text>
<text x="53.1" y="105">NETLIGHT</text>
<text x="74.7" y="107.5">RESERVED_1</text>
<text x="214.6" y="103.7">10K</text>
<text x="53.1" y="112.6">GND</text>
<text x="74.7" y="110.1">RESERVED_2</text>
<text x="194.3" y="111.4">1nF</text>
<text x="194.3" y="108.8">C17</text>
<text x="205.7" y="108.8">R9</text>
<text x="205.7" y="111.4">4K7</text>
<text x="209.4" y="113.9">+3V3</text>
<text x="283.1" y="108.8">+3V8</text>
<text x="274.2" y="116.4">+3V8</text>
<text x="288.3" y="119">4K7</text>
<text x="302.3" y="119">1nF</text>
<text x="45" y="120.2">GND</text>
<text x="200.6" y="121.5">+3V8</text>
<text x="288.3" y="121.5">R12</text>
<text x="302.3" y="121.5">C19</text>
<text x="279.4" y="126.6">R11</text>
<text x="279.4" y="129.1">10K</text>
<text x="200.6" y="140.6">+3V8</text>
<text x="282.6" y="140.6">BC817</text>
<text x="284.4" y="138">Q4</text>
<text x="284.4" y="143.1">Q5</text>
<text x="191.7" y="148.2">+3V8</text>
<text x="205.7" y="153.3">R7</text>
<text x="205.7" y="150.7">4K7</text>
<text x="219.7" y="150.7">1nF</text>
<text x="219.7" y="153.3">C16</text>
<text x="297.2" y="152">R14</text>
<text x="297.2" y="154.5">10K</text>
<text x="311.7" y="152">GND</text>
<text x="196.9" y="158.3">R5</text>
<text x="196.9" y="160.9">10K</text>
<text x="276.9" y="159.6">C18</text>
<text x="288.3" y="159.6">R13</text>
<text x="353" y="160.9">+3V8</text>
<text x="32.4" y="164.7">104224-0820</text>
<text x="38.2" y="162.2">J2</text>
<text x="73.2" y="166">100nF</text>
<text x="74.3" y="163.4">C14</text>
<text x="276.9" y="162.2">1nF</text>
<text x="288.3" y="162.2">4K7</text>
<text x="292" y="164.7">+3V3</text>
<text x="42.1" y="169.8">VCC</text>
<text x="42.1" y="172.3">VPP</text>
<text x="86.4" y="169.8">GND</text>
<text x="119.3" y="171">SRV05-4HTG-D</text>
<text x="125.6" y="168.5">U2</text>
<text x="200" y="172.3">BC817</text>
<text x="201.8" y="169.8">Q1</text>
<text x="283.1" y="172.3">+3V8</text>
<text x="358.1" y="171">R2</text>
<text x="358.1" y="173.6">21K</text>
<text x="42.3" y="177.4">RST</text>
<text x="72.4" y="174.9">R4</text>
<text x="72.4" y="177.4">10K</text>
<text x="110.2" y="178.7">GND</text>
<text x="121.2" y="174.9">I/O1</text>
<text x="121.2" y="178.7">GND</text>
<text x="128.2" y="174.9">I/O4</text>
<text x="129" y="178.7">VCC</text>
<text x="141.7" y="174.9">TP1</text>
<text x="201.8" y="174.9">Q2</text>
<text x="42.2" y="182.5">CLK</text>
<text x="121.2" y="182.5">I/O2</text>
<text x="128.2" y="182.5">I/O3</text>
<text x="214.6" y="183.7">R8</text>
<text x="358.1" y="183.7">R3</text>
<text x="372.1" y="183.7">C13</text>
<text x="42.5" y="187.6">I/O</text>
<text x="194.3" y="191.4">C15</text>
<text x="205.7" y="191.4">R6</text>
<text x="214.6" y="186.3">10K</text>
<text x="358.1" y="186.3">10K</text>
<text x="372.1" y="186.3">100nF</text>
<text x="41.9" y="192.6">GND</text>
<text x="73.7" y="192.6">C10</text>
<text x="73.7" y="195.2">22pF</text>
<text x="86.4" y="192.6">C11</text>
<text x="86.4" y="195.2">22pF</text>
<text x="99.1" y="192.6">C12</text>
<text x="99.1" y="195.2">22pF</text>
<text x="194.3" y="193.9">1nF</text>
<text x="205.7" y="193.9">4K7</text>
<text x="209.4" y="196.4">+3V3</text>
<text x="277.5" y="197.7">R22</text>
<text x="353.6" y="196.4">GND</text>
<text x="366.3" y="196.4">GND</text>
<text x="50" y="200.3">GND</text>
<text x="67.8" y="202.8">GND</text>
<text x="80.5" y="202.8">GND</text>
<text x="93.2" y="202.8">GND</text>
<text x="278.1" y="200.3">1K</text>
<text x="200.6" y="204.1">+3V8</text>
<text x="296.8" y="205.2" transform="rotate(-90 296.8 205.2)">Q10</text>
<text x="299.3" y="206.4" transform="rotate(-90 299.3 206.4)">BC817</text>
<text x="290.1" y="216.8">GND</text>
<text x="383.5" y="221.8">H4</text>
<text x="31.8" y="226.9">52207-1060</text>
<text x="36.9" y="224.4">J3</text>
<text x="144.8" y="225.7">F1</text>
<text x="149.8" y="224.4">+3V8</text>
<text x="277.5" y="223.1">R23</text>
<text x="278.1" y="225.7">1K</text>
<text x="383.5" y="224.4">M3</text>
<text x="124.5" y="233.7">C8</text>
<text x="142.4" y="228.2">1A/32V</text>
<text x="296.8" y="230.6" transform="rotate(-90 296.8 230.6)">Q11</text>
<text x="299.3" y="231.8" transform="rotate(-90 299.3 231.8)">BC817</text>
<text x="383.5" y="230.7">M3</text>
<text x="383.5" y="228.2">H3</text>
<text x="49.5" y="238.4">+3V3</text>
<text x="104.1" y="237.1">D2</text>
<text x="104.1" y="234.5">P6SMBJ5.0CA</text>
<text x="124.5" y="236.2">100uF</text>
<text x="137.2" y="234.5">C9</text>
<text x="137.2" y="237.1">100nF</text>
<text x="383.5" y="237.1">M3</text>
<text x="383.5" y="234.5">H2</text>
<text x="49.5" y="240.9">GND</text>
<text x="194.9" y="242.2">R21</text>
<text x="195.5" y="244.7">1K</text>
<text x="290.1" y="242.2">GND</text>
<text x="383.5" y="243.4">M3</text>
<text x="383.5" y="240.9">H1</text>
<text x="99.6" y="247.2">GND</text>
<text x="214.2" y="249" transform="rotate(-90 214.2 249)">Q9</text>
<text x="216.8" y="250.8" transform="rotate(-90 216.8 250.8)">BC817</text>
<text x="207.5" y="261.2">GND</text>
</g>
<g font-size="1.8" fill="#0f0f0f">
<text x="25.4" y="25.1">VDD_EXT</text>
<text x="260.3" y="50.5">BC_DBG_RXD</text>
<text x="172.7" y="56.8">BC_NETLIGHT</text>
<text x="260.3" y="63.2">BC_DBG_TXD</text>
<text x="31.7" y="68.2">VDD_EXT</text>
<text x="31.7" y="75.9">USIM_CLK</text>
<text x="31.7" y="73.3">USIM_VDD</text>
<text x="31.7" y="80.9">USIM_DATA</text>
<text x="31.7" y="78.4">USIM_RST</text>
<text x="96.7" y="80.9">BC_~{PWRKEY}</text>
<text x="98.5" y="78.4">BC_~{RESET}</text>
<text x="31.7" y="86">BC_AUX_RXD</text>
<text x="31.7" y="88.6">BC_AUX_TXD</text>
<text x="95.3" y="86">BC_PSM_ENIT</text>
<text x="31.7" y="93.6">BC_DBG_RXD</text>
<text x="100.6" y="91.1">BC_ADC</text>
<text x="177.8" y="94.9">BC_RI</text>
<text x="218.4" y="94.9">EXT_GPIO4</text>
<text x="31.7" y="101.3">BC_RI</text>
<text x="31.7" y="96.2">BC_DBG_TXD</text>
<text x="95" y="96.2">BC_MAIN_RXD</text>
<text x="95.3" y="98.7">BC_MAIN_TXD</text>
<text x="31.7" y="103.8">BC_NETLIGHT</text>
<text x="260.3" y="133">BC_AUX_RXD</text>
<text x="260.3" y="145.7">BC_AUX_TXD</text>
<text x="177.8" y="164.8">BC_MAIN_RXD</text>
<text x="218.4" y="164.8">EXT_GPIO2</text>
<text x="57.9" y="168.6">USIM_VDD</text>
<text x="107.9" y="173.6">USIM_CLK</text>
<text x="136.7" y="177.5">USIM_VDD</text>
<text x="177.8" y="177.5">BC_MAIN_TXD</text>
<text x="218.4" y="177.5">EXT_GPIO1</text>
<text x="342.9" y="177.5">BC_ADC</text>
<text x="58" y="183.8">USIM_CLK</text>
<text x="58.1" y="181.3">USIM_RST</text>
<text x="107.9" y="181.3">USIM_DATA 3</text>
<text x="136.8" y="181.3">USIM_RST</text>
<text x="57.1" y="186.3">USIM_DATA</text>
<text x="299.9" y="197.8">BC_~{PWRKEY}</text>
<text x="260.3" y="202.9">EXT_GPIO5</text>
<text x="301.7" y="221.9">BC_~{RESET}</text>
<text x="53.3" y="232.1">EXT_GPIO6</text>
<text x="54.3" y="229.5">BATT_NEG</text>
<text x="88.9" y="230.8">BATT_CONN</text>
<text x="260.3" y="228.3">EXT_GPIO6</text>
<text x="52.8" y="234.6">BATT_CONN</text>
<text x="209.2" y="234.9" transform="rotate(-90 209.2 234.9)">BC_PSM_ENIT</text>
<text x="53.3" y="244.8">EXT_GPIO2</text>
<text x="53.3" y="242.2">EXT_GPIO1</text>
<text x="53.3" y="249.8">EXT_GPIO4</text>
<text x="53.3" y="247.3">EXT_GPIO3</text>
<text x="177.8" y="247.3">EXT_GPIO3</text>
<text x="53.3" y="252.4">EXT_GPIO5</text>
</g>
<g font-size="1.8" fill="#a90000">
<text x="285.5" y="46.7" transform="rotate(-90 285.5 46.7)">1</text>
<text x="141.5" y="50.5">1</text>
<text x="281.2" y="50.5">3</text>
<text x="288.9" y="50.5">2</text>
<text x="145.8" y="55.3" transform="rotate(-90 145.8 55.3)">2</text>
<text x="204.1" y="56.9">1</text>
<text x="209.3" y="54" transform="rotate(-90 209.3 54)">3</text>
<text x="49.5" y="65.8">42</text>
<text x="50.5" y="65.8">3</text>
<text x="209.3" y="61.7" transform="rotate(-90 209.3 61.7)">2</text>
<text x="281.2" y="63.2">2</text>
<text x="288.9" y="63.2">3</text>
<text x="49.5" y="68.3">24</text>
<text x="285.5" y="69" transform="rotate(-90 285.5 69)">1</text>
<text x="49.5" y="73.4">14</text>
<text x="49.5" y="75.9">13</text>
<text x="87.6" y="73.4">35</text>
<text x="141.5" y="73.4">1</text>
<text x="49.5" y="78.5">12</text>
<text x="49.5" y="81">11</text>
<text x="87.6" y="78.5">15</text>
<text x="88.2" y="81">7</text>
<text x="145.8" y="78.2" transform="rotate(-90 145.8 78.2)">2</text>
<text x="49.5" y="86.1">28</text>
<text x="49.5" y="88.6">29</text>
<text x="87.6" y="86.1">19</text>
<text x="49.5" y="93.7">38</text>
<text x="88.2" y="91.2">9</text>
<text x="198.7" y="95">2</text>
<text x="206.3" y="95">3</text>
<text x="49.5" y="96.3">39</text>
<text x="49.5" y="101.3">20</text>
<text x="87.6" y="96.3">18</text>
<text x="87.6" y="98.8">17</text>
<text x="202.9" y="100.7" transform="rotate(-90 202.9 100.7)">1</text>
<text x="49.5" y="103.9">16</text>
<text x="88.2" y="106.4">22</text>
<text x="88.2" y="106.4">5</text>
<text x="50.1" y="111.5">1</text>
<text x="87.6" y="109">57</text>
<text x="88.6" y="109">7</text>
<text x="88.6" y="109">1</text>
<text x="285.5" y="129.3" transform="rotate(-90 285.5 129.3)">1</text>
<text x="281.2" y="133.1">3</text>
<text x="288.9" y="133.1">2</text>
<text x="281.2" y="145.8">2</text>
<text x="288.9" y="145.8">3</text>
<text x="285.5" y="151.5" transform="rotate(-90 285.5 151.5)">1</text>
<text x="202.9" y="161" transform="rotate(-90 202.9 161)">1</text>
<text x="198.7" y="164.8">3</text>
<text x="206.3" y="164.8">2</text>
<text x="46.9" y="168.7">S1</text>
<text x="46.9" y="171.2">S5</text>
<text x="118.7" y="173.7">1</text>
<text x="133.9" y="173.7">6</text>
<text x="46.9" y="176.3">S2</text>
<text x="118.7" y="177.5">2</text>
<text x="133.9" y="177.5">5</text>
<text x="198.7" y="177.5">2</text>
<text x="206.3" y="177.5">3</text>
<text x="46.9" y="181.4">S3</text>
<text x="118.7" y="181.4">3</text>
<text x="133.9" y="181.4">4</text>
<text x="202.9" y="183.3" transform="rotate(-90 202.9 183.3)">1</text>
<text x="46.9" y="191.5">G1</text>
<text x="46.9" y="186.4">S6</text>
<text x="48.3" y="191.5">2</text>
<text x="286.6" y="202.9">1</text>
<text x="291.8" y="200.1" transform="rotate(-90 291.8 200.1)">3</text>
<text x="291.8" y="207.7" transform="rotate(-90 291.8 207.7)">2</text>
<text x="291.8" y="225.5" transform="rotate(-90 291.8 225.5)">3</text>
<text x="40.6" y="229.6">1</text>
<text x="40.6" y="232.2">2</text>
<text x="286.6" y="228.3">1</text>
<text x="291.8" y="233.1" transform="rotate(-90 291.8 233.1)">2</text>
<text x="40.6" y="234.7">3</text>
<text x="40.6" y="237.2">4</text>
<text x="40.6" y="239.8">5</text>
<text x="40.6" y="242.3">6</text>
<text x="40.6" y="244.9">7</text>
<text x="209.3" y="244.5" transform="rotate(-90 209.3 244.5)">3</text>
<text x="40.6" y="247.4">8</text>
<text x="40.6" y="249.9">9</text>
<text x="204.1" y="247.4">1</text>
<text x="37.8" y="257.7" transform="rotate(-90 37.8 257.7)">MP</text>
<text x="40" y="252.5">10</text>
<text x="209.3" y="252.2" transform="rotate(-90 209.3 252.2)">2</text>
</g>
<g font-size="1.8" fill="#989898">
<text x="317.5" y="52.9">J4</text>
<text x="124.5" y="56.7">C22</text>
<text x="124.5" y="59.3">22pF</text>
<text x="137.2" y="56.7">C23</text>
<text x="137.2" y="59.3">22pF</text>
<text x="125.7" y="68.2">R1</text>
<text x="125.7" y="70.7">0R</text>
<text x="124.5" y="79.6">C6</text>
<text x="124.5" y="82.1">22pF</text>
<text x="137.2" y="79.6">C7</text>
<text x="137.2" y="82.1">22pF</text>
<text x="317.5" y="135.5">J5</text>
</g>
<g font-size="1.8" fill="#aaa">
<text x="317.4" y="58.2">2</text>
<text x="317.4" y="55.6">3</text>
<text x="317.4" y="60.7">1</text>
<text x="317.4" y="143.3">1</text>
<text x="317.4" y="140.7">2</text>
<text x="317.4" y="138.2">3</text>
</g>
<text font-size=".5" fill="#840000" x="36.6" y="254.8">Mounting</text>
</svg>
